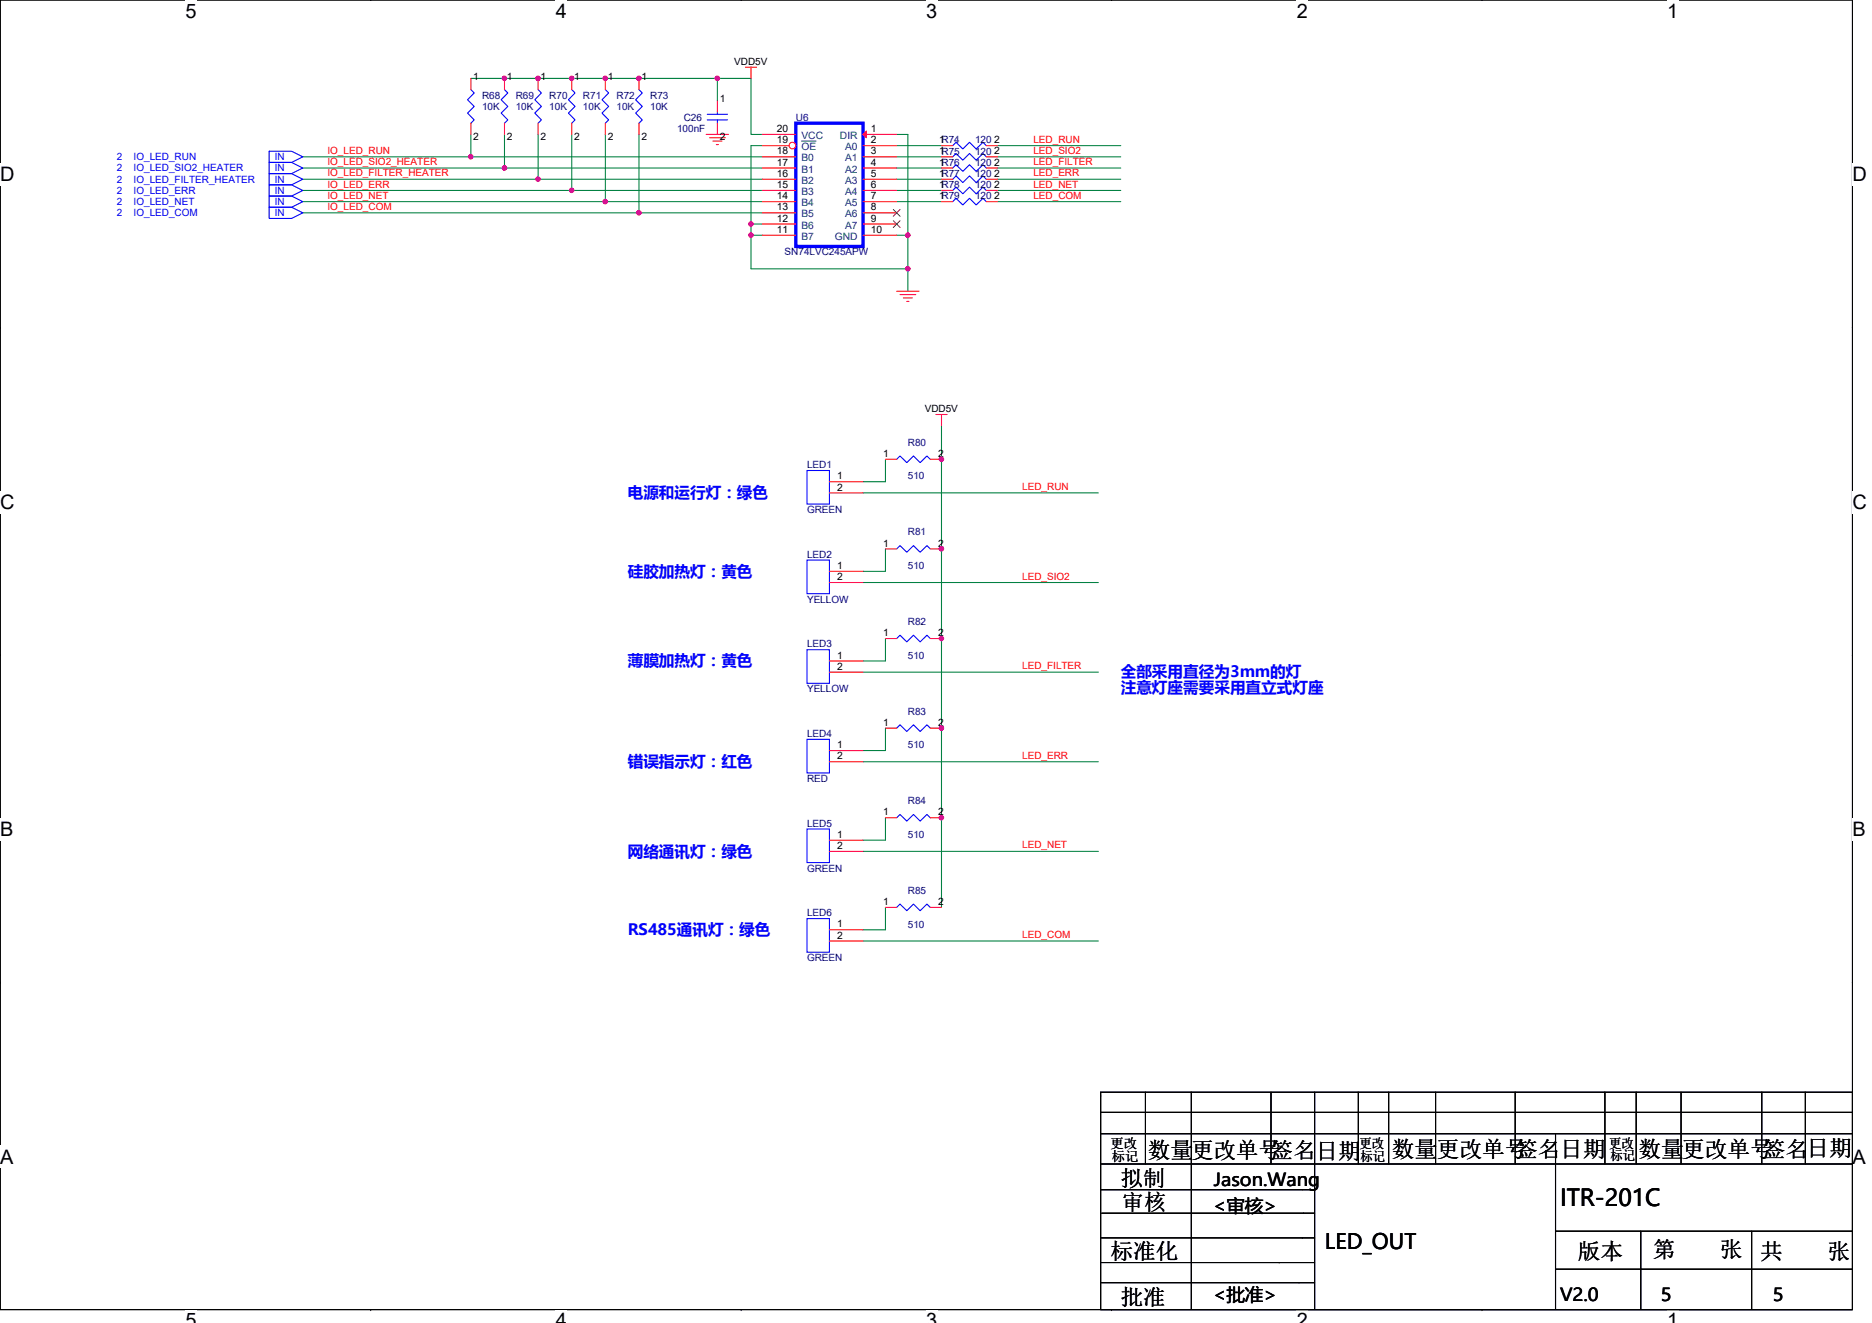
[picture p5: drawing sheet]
<svg xmlns="http://www.w3.org/2000/svg" width="297mm" height="210mm" viewBox="0 0 297 210" stroke-linecap="round" stroke-linejoin="round" font-family="sans-serif">
<path d="M0 0h293.9v207.9h-293.9z" fill="none" stroke="#000" stroke-width=".17"/>
<g fill="#fff">
<path d="M29.4 0h1.8v3.5h-1.8z"/>
<path d="M29.4 207.9h1.8v2h-1.8z"/>
</g>
<path d="M58.8 0h.1M58.8 207.9h.1" fill="none" stroke="#000" stroke-width=".17"/>
<g fill="#fff">
<path d="M88.2 0h1.8v3.5h-1.8z"/>
<path d="M88.2 207.9h1.8v2h-1.8z"/>
</g>
<path d="M117.6 0h.1M117.6 207.9h.1" fill="none" stroke="#000" stroke-width=".17"/>
<g fill="#fff">
<path d="M147 0h1.7v3.5h-1.7z"/>
<path d="M147 207.9h1.7v2h-1.7z"/>
</g>
<path d="M176.4 0h.1M176.4 207.9h.1" fill="none" stroke="#000" stroke-width=".17"/>
<g fill="#fff">
<path d="M205.8 0h1.7v3.5h-1.7z"/>
<path d="M205.8 207.9h1.7v2h-1.7z"/>
</g>
<path d="M235.2 0h.1M235.2 207.9h.1" fill="none" stroke="#000" stroke-width=".17"/>
<g fill="#fff">
<path d="M264.5 0h1.8v3.5h-1.8z"/>
<path d="M264.5 207.9h1.8v2h-1.8z"/>
<path d="M0 26h2.3v3.5h-2.3z"/>
<path d="M293.9 26h2.3v3.5h-2.3z"/>
<path d="M0 77.9h2.3v3.5h-2.3z"/>
<path d="M293.9 77.9h2.3v3.5h-2.3z"/>
</g>
<path d="M0 52h.1M293.9 52h.1" fill="none" stroke="#000" stroke-width=".17"/>
<g fill="#fff">
<path d="M0 129.9h2.1v3.5h-2.1z"/>
<path d="M293.9 129.9h2.1v3.5h-2.1z"/>
</g>
<path d="M0 103.9h.1M293.9 103.9h.1" fill="none" stroke="#000" stroke-width=".17"/>
<g fill="#fff">
<path d="M0 181.9h2.2v3.5h-2.2z"/>
<path d="M293.9 181.9h2.2v3.5h-2.2z"/>
</g>
<g fill="none" stroke="#000" stroke-width=".17">
<path d="M0 155.9h.1M293.9 155.9h.1M174.6 176.6h119.3M174.6 179.9h119.3M174.6 173.4h119.3v34.5h-119.3zM181.8 173.4v11.3M189 173.4v34.5M201.7 173.4v11.3M208.6 173.4v34.5M215.5 173.4v11.3M220.3 173.4v11.3M227.8 173.4v11.3"/>
<path d="M240.4 173.4v11.3M246.8 179.9v28M254.7 173.4v11.3M259.6 173.4v11.3M266.7 173.4v11.3M279.5 173.4v11.3M286.5 173.4v11.3M174.6 184.7h119.3M208.6 192.6h-33.8M208.6 188.8h-34M208.6 196.5h-34M246.8 195.4h47.1"/>
<path d="M260.3 195.4v12.5M277.9 195.4v12.5M174.6 200.4h28.5M208.6 203.6h-34M208.6 200.4h-5.7M246.8 201.4h47.1"/>
</g>
<g fill="none" stroke="#008040" stroke-width=".17">
<path d="M113.8 12.4h5.4v8.9h1.7M113.8 12.4v3.6M113.8 12.4h-39.1M48 24.9h26.7M48 26.7h32M48 28.4h37.4M48 30.2h42.7M48 32h48.1M48 33.8h53.4M74.7 21.3v3.6M74.7 24.9h46.2M80 21.3v5.4"/>
<path d="M80 26.7h40.9M85.4 21.3v7.1M85.4 28.4h35.5M90.7 21.3v8.9M90.7 30.2h30.2M96.1 21.3v10.7M96.1 32h24.8M101.4 21.3v12.5M101.4 33.8h19.5M119.2 35.6v1.7M119.2 37.3v5.4h24.9M119.2 35.6h1.7"/>
<path d="M119.2 37.3h1.7M120.9 23.1h-1.7v12.5M142.3 37.3h1.8M142.3 23.1h7.1M142.3 24.9h7.1M142.3 26.7h7.1M142.3 28.4h7.1M142.3 30.2h7.1M142.3 32h7.1M142.3 21.3h1.8v16M144.1 37.3v5.4M158.3 23.1h19.5"/>
<path d="M158.3 24.9h19.5M158.3 26.7h19.5M158.3 28.4h19.5M158.3 30.2h19.5M158.3 32h19.5M144.1 42.7v3.5M136.9 78.2h37.4M140.5 72.9v3.6h-3.6M149.4 67.6v76.4M136.9 92.5h37.4M140.5 87.1v3.6h-3.6M136.9 106.7h37.4"/>
<path d="M140.5 115.6v3.5h-3.6M140.5 101.3v3.6h-3.6M136.9 120.9h37.4M136.9 135.1h37.4M140.5 129.8v3.5h-3.6M136.9 149.4h37.4M140.5 144v3.6h-3.6"/>
</g>
<g fill="#f0f" stroke="#f0f" stroke-width=".17">
<circle cx="119.2" cy="37.3" r=".35"/>
<circle cx="119.2" cy="35.5" r=".35"/>
<circle cx="144" cy="42.7" r=".35"/>
<circle cx="144" cy="37.3" r=".35"/>
<circle cx="74.7" cy="24.9" r=".35"/>
<circle cx="80" cy="26.7" r=".35"/>
<circle cx="85.4" cy="28.4" r=".35"/>
<circle cx="90.7" cy="30.2" r=".35"/>
<circle cx="96" cy="32" r=".35"/>
<circle cx="101.4" cy="33.8" r=".35"/>
<circle cx="80" cy="12.4" r=".35"/>
<circle cx="85.4" cy="12.4" r=".35"/>
<circle cx="90.7" cy="12.4" r=".35"/>
<circle cx="96" cy="12.4" r=".35"/>
<circle cx="101.4" cy="12.4" r=".35"/>
<circle cx="113.8" cy="12.4" r=".35"/>
<circle cx="149.4" cy="72.9" r=".35"/>
<circle cx="149.4" cy="87.1" r=".35"/>
<circle cx="149.4" cy="101.3" r=".35"/>
<circle cx="149.4" cy="115.6" r=".35"/>
<circle cx="149.4" cy="129.8" r=".35"/>
</g>
<g fill="none" stroke="#f00" stroke-width=".17">
<path d="M74.7 12.4v1.8M74.7 19.6v1.7M80 12.4v1.8M80 19.6v1.7M85.4 12.4v1.8M85.4 19.6v1.7M90.7 12.4v1.8M90.7 19.6v1.7M96.1 12.4v1.8M96.1 19.6v1.7M101.4 12.4v1.8M101.4 19.6v1.7"/>
<path d="M113.8 16v1.8M113.8 19.6v1.7M118.3 10.7h1.8M119.2 10.7v1.7M112.1 21.3h3.5M112.6 21.9h2.5M113.1 22.4h1.5M113.7 22.9h.3M120.9 37.3h5.4M120.9 35.6h5.4M120.9 33.8h5.4M120.9 32h5.4"/>
<path d="M120.9 30.2h5.4M120.9 28.4h5.4M120.9 26.7h5.4M120.9 24.9h5.4M136.9 21.3h5.4M136.9 23.1h5.4M136.9 24.9h5.4M136.9 26.7h5.4M136.9 28.4h5.4M136.9 30.2h5.4M136.9 32h5.4M136.9 33.8h5.4"/>
<path d="M136.9 35.6h5.4M136.9 37.3h5.4M149.4 32h1.8M149.4 23.1h1.8M149.4 24.9h1.8M149.4 28.4h1.8M149.4 26.7h1.8M156.5 32h1.8M156.5 23.1h1.8M156.5 24.9h1.8M156.5 28.4h1.8M156.5 26.7h1.8"/>
<path d="M142.3 46.2h3.5M142.8 46.8h2.5M143.3 47.3h1.5M143.9 47.8h.3M131.6 76.5h5.3M131.6 78.2h5.3M140.5 72.9h1.8M147.6 72.9h1.8M148.5 65.8h1.8M149.4 65.8v1.8M131.6 90.7h5.3M131.6 92.5h5.3"/>
<path d="M140.5 87.1h1.8M147.6 87.1h1.8M131.6 104.9h5.3M131.6 106.7h5.3M131.6 119.1h5.3M140.5 101.3h1.8M140.5 115.6h1.8M147.6 101.3h1.8M147.6 115.6h1.8M131.6 120.9h5.3M131.6 133.3h5.3M131.6 135.1h5.3"/>
<path d="M140.5 129.8h1.8M147.6 129.8h1.8M131.6 147.6h5.3M131.6 149.4h5.3M140.5 144h1.8M147.6 144h1.8"/>
</g>
<g fill="none" stroke="#00f" stroke-width=".17">
<path d="M74.7 14.2l.5 .6-1 1 1 1.1-1 1 1 1.1-.5 .6M80 14.2l.6 .6-1.1 1 1.1 1.1-1.1 1 1.1 1.1-.6 .6M85.4 14.2l.5 .6-1 1 1 1.1-1 1 1 1.1-.5 .6M90.7 14.2l.5 .6-1 1 1 1.1-1 1 1 1.1-.5 .6M96.1 14.2l.5 .6-1.1 1 1.1 1.1-1.1 1 1.1 1.1-.5 .6M101.4 14.2l.5 .6-1 1 1 1.1-1 1 1 1.1-.5 .6M112.2 19h3.2M112.2 18.1h3.2M113.8 17.8v.3M113.8 19v.6M42.7 24h3.6l1.7 .9-1.7 .9h-3.6zM42.7 25.8h3.6l1.7 .9-1.7 .9h-3.6z"/>
<path d="M42.7 27.6h3.6l1.7 .8-1.7 .9h-3.6zM42.7 29.3h3.6l1.7 .9-1.7 .9h-3.6zM42.7 31.1h3.6l1.7 .9-1.7 .9h-3.6zM42.7 32.9h3.6l1.7 .9-1.7 .9h-3.6zM151.2 32l.5-.5 1.1 1 1-1 1.1 1 1.1-1 .5 .5M151.2 23.1l.5-.5 1.1 1 1-1 1.1 1 1.1-1 .5 .5M151.2 24.9l.5-.5 1.1 1 1-1 1.1 1 1.1-1 .5 .5M151.2 28.4l.5-.5 1.1 1.1 1-1.1 1.1 1.1 1.1-1.1 .5 .5M151.2 26.7l.5-.6 1.1 1.1 1-1.1 1.1 1.1 1.1-1.1 .5 .6M128.1 74.7h3.5v5.3h-3.5zM142.3 72.9l.5-.5 1.1 1 1-1 1.1 1 1.1-1 .5 .5M128.1 88.9h3.5v5.3h-3.5z"/>
<path d="M142.3 87.1l.5-.5 1.1 1.1 1-1.1 1.1 1.1 1.1-1.1 .5 .5M128.1 103.1h3.5v5.4h-3.5zM128.1 117.3h3.5v5.4h-3.5zM142.3 101.3l.5-.5 1.1 1.1 1-1.1 1.1 1.1 1.1-1.1 .5 .5M142.3 115.6l.5-.6 1.1 1.1 1-1.1 1.1 1.1 1.1-1.1 .5 .6M128.1 131.6h3.5v5.3h-3.5zM142.3 129.8l.5-.5 1.1 1 1-1 1.1 1 1.1-1 .5 .5M128.1 145.8h3.5v5.3h-3.5zM142.3 144l.5-.5 1.1 1 1-1 1.1 1 1.1-1 .5 .5"/>
</g>
<path d="M126.3 19.6h10.6v19.5h-10.6z" fill="none" stroke="#00f" stroke-width=".53"/>
<path d="M136.9 21.3l.6-.5v1.1z" fill="#f00" stroke="#f00" stroke-width=".17"/>
<path d="M141.7 33.3l1.1 1M141.7 35l1.1 1.1M142.8 33.3l-1.1 1M142.8 35l-1.1 1.1" fill="none" stroke="#804000" stroke-width=".16"/>
<circle cx="125.7" cy="23.1" r=".52" fill="#fff" stroke="#f00" stroke-width=".17"/>
<path d="M120.9 23.1h4.3M120.9 21.3h5.4M149.4 30.2h1.8M156.5 30.2h1.8" fill="none" stroke="#f00" stroke-width=".17"/>
<path d="M127.2 22.4h2.3" fill="none" stroke="#004080" stroke-width=".16"/>
<path d="M151.2 30.2l.5-.5 1.1 1.1 1-1.1 1.1 1.1 1.1-1.1 .5 .5" fill="none" stroke="#00f" stroke-width=".17"/>
<g fill="#f0f" stroke="#f0f" stroke-width=".17">
<circle cx="119.2" cy="37.3" r=".35"/>
<circle cx="119.2" cy="35.5" r=".35"/>
<circle cx="144" cy="42.7" r=".35"/>
<circle cx="144" cy="37.3" r=".35"/>
<circle cx="74.7" cy="24.9" r=".35"/>
<circle cx="80" cy="26.7" r=".35"/>
<circle cx="85.4" cy="28.4" r=".35"/>
<circle cx="90.7" cy="30.2" r=".35"/>
<circle cx="96" cy="32" r=".35"/>
<circle cx="101.4" cy="33.8" r=".35"/>
<circle cx="80" cy="12.4" r=".35"/>
<circle cx="85.4" cy="12.4" r=".35"/>
<circle cx="90.7" cy="12.4" r=".35"/>
<circle cx="96" cy="12.4" r=".35"/>
<circle cx="101.4" cy="12.4" r=".35"/>
<circle cx="113.8" cy="12.4" r=".35"/>
<circle cx="149.4" cy="72.9" r=".35"/>
<circle cx="149.4" cy="87.1" r=".35"/>
<circle cx="149.4" cy="101.3" r=".35"/>
<circle cx="149.4" cy="115.6" r=".35"/>
<circle cx="149.4" cy="129.8" r=".35"/>
</g>
<text font-size="3.7" x="247.5" y="191.5">ITR-201C</text>
<g font-size="3.5">
<text x="182.1" y="183.8">数量更改单号签名</text>
<text x="208.8" y="184">日期</text>
<text x="220.9" y="183.6">数量</text>
<text x="228" y="183.6">更改单号</text>
<text x="240.4" y="183.6">签名</text>
<text x="247.5" y="183.6">日期</text>
<text x="260" y="183.6">数量</text>
<text x="266.9" y="183.6">更改单号签名</text>
<text x="286.7" y="183.5">日期</text>
<text x="177.8" y="188.3">拟制</text>
<text x="178" y="192">审核</text>
<text x="176.2" y="199.8">标准化</text>
<text x="250.4" y="199.8">版本</text>
<text x="262.3" y="199.5">第　　张</text>
<text x="279.4" y="199.8">共　　张</text>
<text x="177.8" y="207.1">批准</text>
</g>
<text font-size="3.4" x="210.2" y="198.2">LED_OUT</text>
<g font-size="3.2">
<text x="29.4" y="2.8">5</text>
<text x="88.2" y="2.8">4</text>
<text x="147" y="2.8">3</text>
<text x="205.8" y="2.8">2</text>
<text x="264.5" y="2.8">1</text>
<text x="0" y="28.8">D</text>
<text x="293.9" y="28.8">D</text>
<text x="0" y="80.8">C</text>
<text x="293.9" y="80.8">C</text>
<text x="0" y="132.7">B</text>
<text x="293.9" y="132.7">B</text>
<text x="0" y="184.7">A</text>
<text x="293.9" y="184.7">A</text>
<text x="29.4" y="210.7">5</text>
<text x="88.2" y="210.7">4</text>
<text x="147" y="210.7">3</text>
<text x="205.8" y="210.7">2</text>
<text x="264.5" y="210.7">1</text>
</g>
<g font-size="2.8">
<text x="192.6" y="188.2">Jason.Wang</text>
<text x="192.4" y="192.3">&lt;审核&gt;</text>
<text x="192.4" y="206.5">&lt;批准&gt;</text>
<text x="247.5" y="206.5">V2.0</text>
<text x="263.5" y="206.5">5</text>
<text x="281.3" y="206.5">5</text>
</g>
<g font-size="2.5" fill="#00f">
<text x="99.6" y="79.1">电源和运行灯：绿色</text>
<text x="99.6" y="91.5">硅胶加热灯：黄色</text>
<text x="99.6" y="105.7">薄膜加热灯：黄色</text>
<text x="177.8" y="107.5">全部采用直径为3mm的灯</text>
<text x="177.8" y="110">注意灯座需要采用直立式灯座</text>
<text x="99.6" y="121.8">错误指示灯：红色</text>
<text x="99.6" y="136">网络通讯灯：绿色</text>
<text x="99.6" y="148.4">RS485通讯灯：绿色</text>
</g>
<g font-size="2.1">
<text x="176.2" y="182.2">更改</text>
<text x="176.4" y="184.3">标记</text>
<text x="215.7" y="182.2">更改</text>
<text x="215.9" y="184.3">标记</text>
<text x="255.4" y="182.2">更改</text>
<text x="255.5" y="184.1">标记</text>
</g>
<g font-size="1.6">
<text x="116.5" y="10.3">VDD5V</text>
<text x="75.1" y="12.6">1</text>
<text x="80.4" y="12.6">1</text>
<text x="85.8" y="12.6">1</text>
<text x="91.1" y="12.6">1</text>
<text x="96.4" y="12.6">1</text>
<text x="101.8" y="12.6">1</text>
<text x="114.2" y="16.2">1</text>
<text x="75.1" y="22.2">2</text>
<text x="80.4" y="22.2">2</text>
<text x="85.8" y="22.2">2</text>
<text x="91.1" y="22.2">2</text>
<text x="96.4" y="22.2">2</text>
<text x="101.8" y="22.2">2</text>
<text x="114.2" y="22.2">2</text>
<text x="123.3" y="21">20</text>
<text x="123.3" y="22.7">19</text>
<text x="138.2" y="22.7">2</text>
<text x="138.2" y="21">1</text>
<text x="149" y="22.7">1R74</text>
<text x="157.8" y="22.7">2</text>
<text x="123.3" y="29.8">15</text>
<text x="123.3" y="28.1">16</text>
<text x="123.3" y="26.3">17</text>
<text x="123.3" y="24.5">18</text>
<text x="138.2" y="24.5">3</text>
<text x="138.2" y="26.3">4</text>
<text x="138.2" y="28.1">5</text>
<text x="138.2" y="29.8">6</text>
<text x="149" y="24.5">1R75</text>
<text x="149" y="28.1">1R77</text>
<text x="149" y="26.3">1R76</text>
<text x="149" y="29.8">1R78</text>
<text x="157.8" y="24.5">2</text>
<text x="157.8" y="28.1">2</text>
<text x="157.8" y="26.3">2</text>
<text x="157.8" y="29.8">2</text>
<text x="123.3" y="35.2">12</text>
<text x="123.3" y="33.4">13</text>
<text x="123.3" y="31.6">14</text>
<text x="138.2" y="31.6">7</text>
<text x="138.2" y="33.4">8</text>
<text x="138.2" y="35.2">9</text>
<text x="149" y="31.6">1R79</text>
<text x="157.8" y="31.6">2</text>
<text x="123.3" y="37">11</text>
<text x="138.2" y="37">10</text>
<text x="146.7" y="65.4">VDD5V</text>
<text x="132.9" y="76.1">1</text>
<text x="132.9" y="77.9">2</text>
<text x="140.1" y="72.5">1</text>
<text x="148.9" y="72.5">2</text>
<text x="140.1" y="86.7">1</text>
<text x="148.9" y="86.7">2</text>
<text x="132.9" y="90.3">1</text>
<text x="132.9" y="92.1">2</text>
<text x="140.1" y="101">1</text>
<text x="148.9" y="101">2</text>
<text x="132.9" y="104.5">1</text>
<text x="132.9" y="106.3">2</text>
<text x="132.9" y="118.7">1</text>
<text x="140.1" y="115.2">1</text>
<text x="148.9" y="115.2">2</text>
<text x="132.9" y="120.5">2</text>
<text x="140.1" y="129.4">1</text>
<text x="148.9" y="129.4">2</text>
<text x="132.9" y="133">1</text>
<text x="132.9" y="134.7">2</text>
<text x="140.1" y="143.6">1</text>
<text x="148.9" y="143.6">2</text>
<text x="132.9" y="147.2">1</text>
<text x="132.9" y="149">2</text>
</g>
<g font-size="1.6" fill="#000080">
<text x="76.5" y="15.6">R68</text>
<text x="76.5" y="17.4">10K</text>
<text x="81.8" y="15.6">R69</text>
<text x="81.8" y="17.4">10K</text>
<text x="87.2" y="15.6">R70</text>
<text x="87.2" y="17.4">10K</text>
<text x="92.5" y="15.6">R71</text>
<text x="92.5" y="17.4">10K</text>
<text x="97.8" y="15.6">R72</text>
<text x="97.8" y="17.4">10K</text>
<text x="103.2" y="15.6">R73</text>
<text x="103.2" y="17.4">10K</text>
<text x="107.4" y="21">100nF</text>
<text x="108.5" y="19.2">C26</text>
<text x="126.3" y="19.2">U6</text>
<text x="154.7" y="22.8">120</text>
<text x="154.7" y="24.5">120</text>
<text x="154.7" y="28.1">120</text>
<text x="154.7" y="26.3">120</text>
<text x="154.7" y="29.9">120</text>
<text x="154.7" y="31.6">120</text>
<text x="124.5" y="40.5">SN74LVC245APW</text>
<text x="144.1" y="70.8">R80</text>
<text x="128.1" y="74.3">LED1</text>
<text x="144.1" y="76.1">510</text>
<text x="128.1" y="81.4">GREEN</text>
<text x="128.1" y="88.5">LED2</text>
<text x="144.1" y="85">R81</text>
<text x="128.1" y="95.7">YELLOW</text>
<text x="144.1" y="90.3">510</text>
<text x="144.1" y="99.2">R82</text>
<text x="128.1" y="102.8">LED3</text>
<text x="144.1" y="104.5">510</text>
<text x="128.1" y="109.9">YELLOW</text>
<text x="144.1" y="113.4">R83</text>
<text x="128.1" y="117">LED4</text>
<text x="144.1" y="118.8">510</text>
<text x="128.1" y="124.1">RED</text>
<text x="128.1" y="131.2">LED5</text>
<text x="144.1" y="127.7">R84</text>
<text x="144.1" y="133">510</text>
<text x="128.1" y="138.3">GREEN</text>
<text x="144.1" y="141.9">R85</text>
<text x="128.1" y="145.4">LED6</text>
<text x="144.1" y="147.2">510</text>
<text x="128.1" y="152.5">GREEN</text>
</g>
<g font-size="1.6" fill="#004080">
<text x="127.2" y="23.8">OE</text>
<text x="127.2" y="22.1">VCC</text>
<text x="133.3" y="22.1">DIR</text>
<text x="134.1" y="23.8">A0</text>
<text x="127.2" y="29.2">B2</text>
<text x="127.2" y="27.4">B1</text>
<text x="127.2" y="25.6">B0</text>
<text x="134.1" y="25.6">A1</text>
<text x="134.1" y="27.4">A2</text>
<text x="134.1" y="29.2">A3</text>
<text x="127.2" y="34.5">B5</text>
<text x="127.2" y="32.7">B4</text>
<text x="127.2" y="30.9">B3</text>
<text x="134.1" y="30.9">A4</text>
<text x="134.1" y="32.7">A5</text>
<text x="134.1" y="34.5">A6</text>
<text x="127.2" y="38.1">B7</text>
<text x="127.2" y="36.3">B6</text>
<text x="132.5" y="38.1">GND</text>
<text x="134.1" y="36.3">A7</text>
</g>
<g font-size="1.6" fill="#f00">
<text x="164" y="22.6">LED_RUN</text>
<text x="52" y="24.4">IO_LED_RUN</text>
<text x="52" y="26.2">IO_LED_SIO2_HEATER</text>
<text x="52" y="28">IO_LED_FILTER_HEATER</text>
<text x="52" y="29.8">IO_LED_ERR</text>
<text x="164" y="24.4">LED_SIO2</text>
<text x="164" y="26.2">LED_FILTER</text>
<text x="164" y="28">LED_ERR</text>
<text x="164" y="29.8">LED_NET</text>
<text x="52" y="31.5">IO_LED_NET</text>
<text x="52" y="33.3">IO_LED_COM</text>
<text x="164" y="31.5">LED_COM</text>
<text x="162.2" y="77.8">LED_RUN</text>
<text x="162.2" y="92">LED_SIO2</text>
<text x="162.2" y="106.2">LED_FILTER</text>
<text x="162.2" y="120.4">LED_ERR</text>
<text x="162.2" y="134.7">LED_NET</text>
<text x="162.2" y="148.9">LED_COM</text>
</g>
<g font-size="1.6" fill="#00f">
<text x="18.5" y="25.4">2</text>
<text x="18.5" y="27.2">2</text>
<text x="18.5" y="29">2</text>
<text x="21.2" y="25.4">IO_LED_RUN</text>
<text x="21.2" y="27.2">IO_LED_SIO2_HEATER</text>
<text x="21.2" y="29">IO_LED_FILTER_HEATER</text>
<text x="43.6" y="25.4">IN</text>
<text x="43.6" y="27.2">IN</text>
<text x="43.6" y="29">IN</text>
<text x="18.5" y="30.8">2</text>
<text x="18.5" y="32.5">2</text>
<text x="18.5" y="34.3">2</text>
<text x="21.2" y="30.8">IO_LED_ERR</text>
<text x="21.2" y="32.5">IO_LED_NET</text>
<text x="21.2" y="34.3">IO_LED_COM</text>
<text x="43.6" y="30.8">IN</text>
<text x="43.6" y="32.5">IN</text>
<text x="43.6" y="34.3">IN</text>
</g>
</svg>
